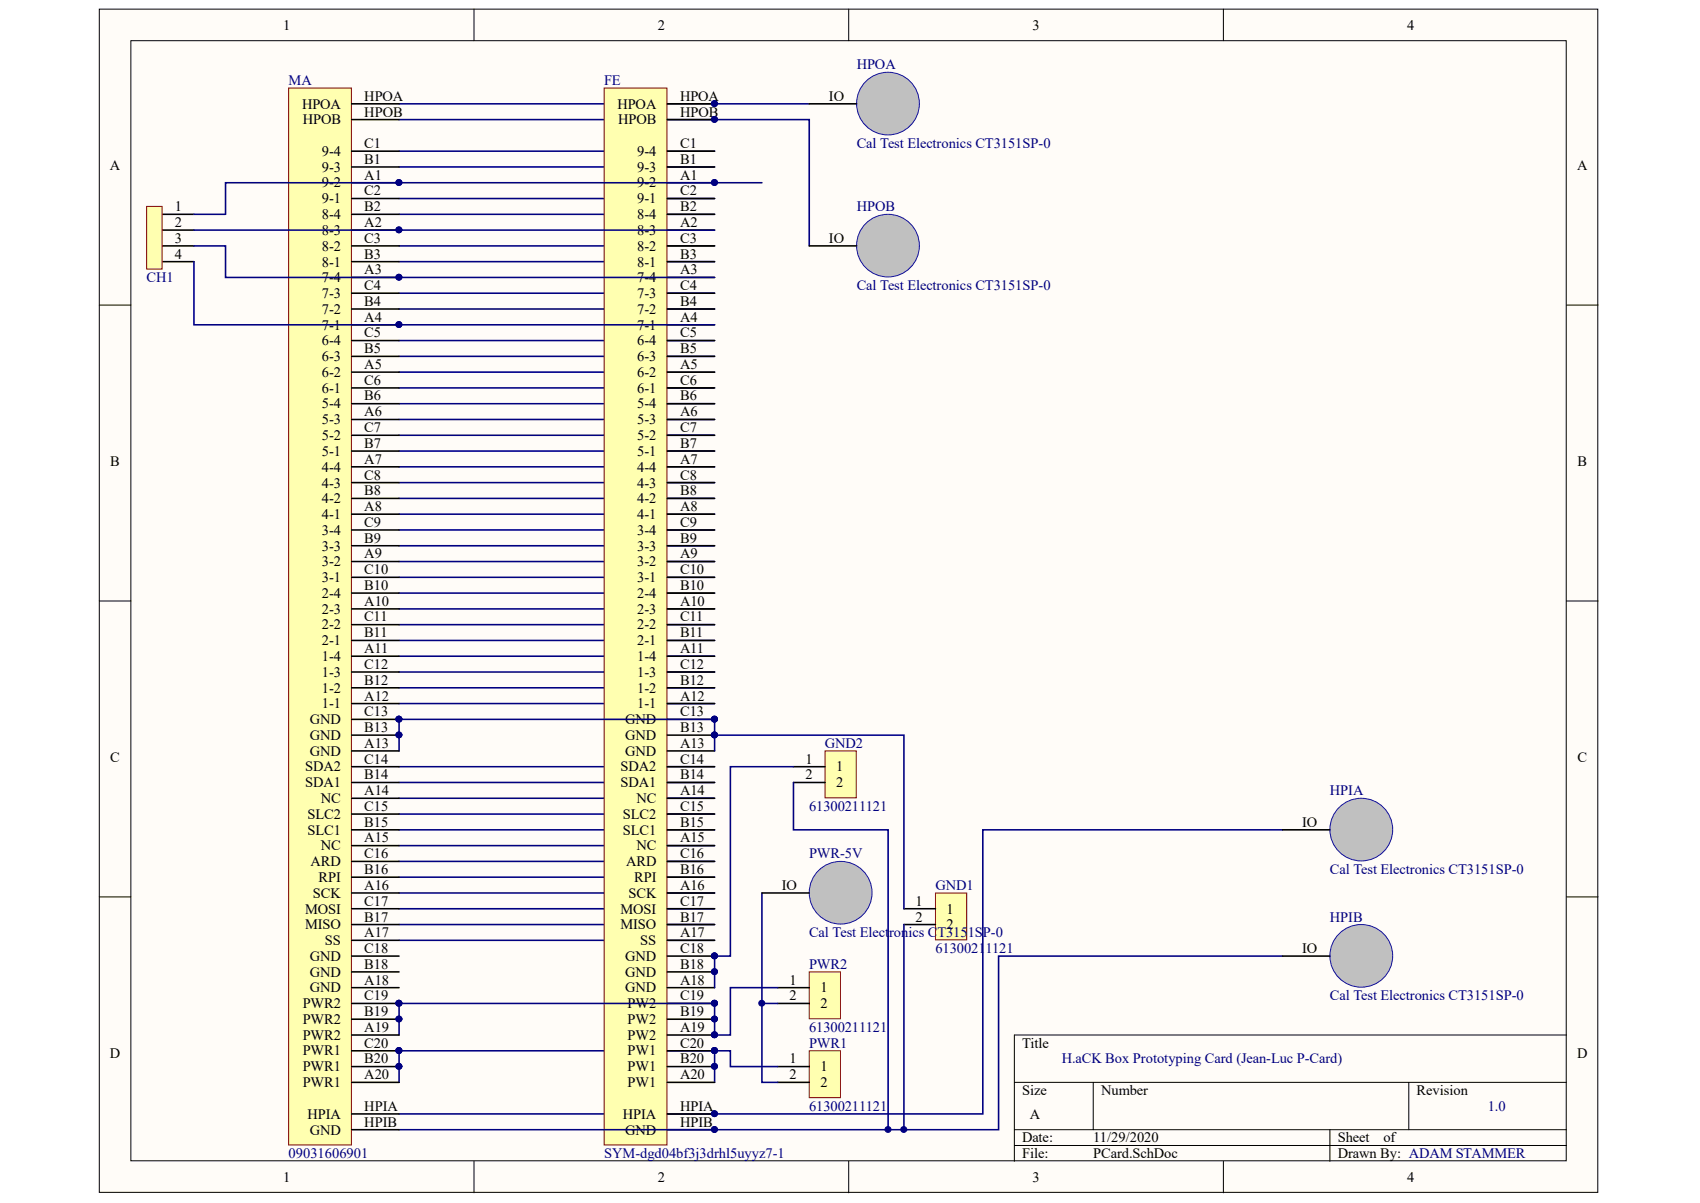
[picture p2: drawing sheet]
<svg xmlns="http://www.w3.org/2000/svg" width="420mm" height="297mm" viewBox="0 0 420 297" stroke-linecap="round" stroke-linejoin="round" font-family="sans-serif">
<g fill="#fffcf8" stroke="#000" stroke-width=".25">
<path d="M24.5 2.3h370.1v292.1h-370.1z"/>
<path d="M32.3 10h354.5v276.6h-354.5z"/>
</g>
<g fill="none" stroke="#000" stroke-width=".25">
<path d="M117.1 2.3v7.7M209.6 2.3v7.7M302.1 2.3v7.7M24.5 75.3h7.8M386.9 75.3h7.7M24.5 148.4h7.8M386.9 148.4h7.7M24.5 221.5h7.8M386.9 221.5h7.7M386.9 255.6h-136.4v31.1M250.5 267.3h136.4M250.5 278.9h136.4"/>
<path d="M270 267.3v11.6M328.4 278.9v7.8M347.9 267.3v11.6M117.1 286.7v7.8M209.6 286.7v7.8M250.5 282.8h136.4M302.1 286.7v7.8"/>
</g>
<g fill="none" stroke="#000080" stroke-width=".39">
<path d="M98.5 29.5h101.3v31.2M98.5 25.6h101.3M98.5 37.3h78M98.5 41.2h78M98.5 49h78M98.5 52.9h78M98.5 60.7h78M98.5 64.6h78M98.5 72.4h78M98.5 76.3h78M98.5 84.1h78M98.5 88h78"/>
<path d="M98.5 91.9h78M98.5 95.8h78M98.5 99.7h78M98.5 103.6h78M98.5 107.5h78M98.5 111.4h78M98.5 115.3h78M98.5 119.2h78M98.5 123.1h78M98.5 127h78M98.5 130.9h78M98.5 134.8h78"/>
<path d="M98.5 138.7h78M98.5 142.5h78M98.5 146.4h78M98.5 150.3h78M98.5 154.2h78M98.5 158.1h78M98.5 162h78M98.5 165.9h78M98.5 169.8h78M98.5 173.7h78M98.5 189.3h78M98.5 193.2h78"/>
<path d="M98.5 197.1h78M98.5 201h78M98.5 204.9h78M98.5 208.8h78M98.5 212.7h78M98.5 216.6h78M316.7 204.9h-74v70.1h-144.2M98.5 220.5h78M98.5 224.4h78M98.5 228.3h78M98.5 232.2h78M98.5 267.3v-7.8h78v7.8"/>
</g>
<g fill="#000080" stroke="#000080" stroke-width=".25">
<circle cx="98.5" cy="259.4" r=".73"/>
<circle cx="176.4" cy="259.4" r=".73"/>
</g>
<path d="M149.2 21.7h15.5v261h-15.5z" fill="#ffffb0" stroke="#800000" stroke-width=".25"/>
<g fill="none" stroke="#000" stroke-width=".39">
<path d="M164.8 29.5h11.7M164.8 25.6h11.7M164.8 37.3h11.7M164.8 49h11.7M164.8 45.1h11.7M164.8 56.8h11.7M164.8 41.2h11.7M164.8 52.9h11.7M164.8 64.6h11.7M164.8 76.3h11.7M164.8 60.7h11.7M164.8 72.4h11.7"/>
<path d="M164.8 68.5h11.7M164.8 95.8h11.7M164.8 91.9h11.7M164.8 88h11.7M164.8 99.7h11.7M164.8 84.1h11.7M164.8 80.2h11.7M164.8 111.4h11.7M164.8 107.5h11.7M164.8 119.2h11.7M164.8 103.6h11.7M164.8 115.3h11.7"/>
<path d="M164.8 138.7h11.7M164.8 134.8h11.7M164.8 130.9h11.7M164.8 127h11.7M164.8 123.1h11.7M164.8 158.1h11.7M164.8 142.5h11.7M164.8 154.2h11.7M164.8 150.3h11.7M164.8 146.4h11.7M164.8 177.6h11.7M164.8 173.7h11.7"/>
<path d="M164.8 169.8h11.7M164.8 165.9h11.7M164.8 162h11.7M164.8 197.1h11.7M164.8 193.2h11.7M164.8 189.3h11.7M164.8 185.4h11.7M164.8 181.5h11.7M164.8 216.6h11.7M164.8 212.7h11.7M164.8 208.8h11.7M164.8 204.9h11.7"/>
<path d="M164.8 201h11.7M164.8 240h11.7M164.8 236.1h11.7M164.8 232.2h11.7M164.8 228.3h11.7M164.8 224.4h11.7M164.8 220.5h11.7M164.8 259.5h11.7M164.8 255.6h11.7M164.8 251.7h11.7M164.8 247.8h11.7M164.8 243.9h11.7"/>
<path d="M164.8 278.9h11.7M164.8 275h11.7M164.8 267.3h11.7M164.8 263.4h11.7"/>
</g>
<g fill="#000080" stroke="#000080" stroke-width=".25">
<circle cx="176.4" cy="278.9" r=".73"/>
<circle cx="176.4" cy="275" r=".73"/>
<circle cx="176.4" cy="29.5" r=".73"/>
<circle cx="176.4" cy="25.6" r=".73"/>
<circle cx="176.4" cy="263.3" r=".73"/>
<circle cx="176.4" cy="259.4" r=".73"/>
<circle cx="176.4" cy="255.5" r=".73"/>
<circle cx="176.4" cy="251.6" r=".73"/>
<circle cx="176.4" cy="247.7" r=".73"/>
<circle cx="176.4" cy="239.9" r=".73"/>
<circle cx="176.4" cy="236" r=".73"/>
<circle cx="176.4" cy="181.5" r=".73"/>
<circle cx="176.4" cy="177.6" r=".73"/>
<circle cx="176.4" cy="45.1" r=".73"/>
</g>
<path d="M203.7 185.4h7.8v11.6h-7.8z" fill="#ffffb0" stroke="#800000" stroke-width=".25"/>
<path d="M195.9 189.3h7.8M195.9 193.2h7.8" fill="none" stroke="#000" stroke-width=".39"/>
<path d="M231 220.5h7.7v11.6h-7.7z" fill="#ffffb0" stroke="#800000" stroke-width=".25"/>
<path d="M223.2 224.4h7.8M223.2 228.3h7.8" fill="none" stroke="#000" stroke-width=".39"/>
<path d="M98.5 185.4v-7.8h78v7.8M176.5 181.5h46.7v42.9M195.9 189.3h-15.5v46.8h-3.9v7.8M195.9 193.2v11.7h23.4v74M223.2 228.3v50.6M316.7 236.1h-70.1v42.8h-148.1" fill="none" stroke="#000080" stroke-width=".39"/>
<g fill="#000080" stroke="#000080" stroke-width=".25">
<circle cx="98.5" cy="177.6" r=".73"/>
<circle cx="176.4" cy="177.6" r=".73"/>
<circle cx="176.4" cy="181.5" r=".73"/>
<circle cx="223.2" cy="278.9" r=".73"/>
<circle cx="176.4" cy="236" r=".73"/>
<circle cx="219.3" cy="278.9" r=".73"/>
</g>
<path d="M199.8 240h7.8v11.5h-7.8z" fill="#ffffb0" stroke="#800000" stroke-width=".25"/>
<path d="M192 243.9h7.8M192 247.8h7.8" fill="none" stroke="#000" stroke-width=".39"/>
<path d="M199.8 259.5h7.8v11.5h-7.8z" fill="#ffffb0" stroke="#800000" stroke-width=".25"/>
<path d="M192 263.4h7.8M192 267.3h7.8" fill="none" stroke="#000" stroke-width=".39"/>
<path d="M188.2 220.5v46.8h3.8M176.5 259.5h3.9v3.9h11.6M188.2 247.8h3.8M192 243.9h-11.6v11.7h-3.9v-7.8h-78v7.8" fill="none" stroke="#000080" stroke-width=".39"/>
<g fill="#000080" stroke="#000080" stroke-width=".25">
<circle cx="188.1" cy="247.7" r=".73"/>
<circle cx="176.4" cy="255.5" r=".73"/>
<circle cx="176.4" cy="247.7" r=".73"/>
<circle cx="98.5" cy="247.7" r=".73"/>
<circle cx="176.4" cy="259.4" r=".73"/>
</g>
<path d="M71.3 21.7h15.5v261h-15.5z" fill="#ffffb0" stroke="#800000" stroke-width=".25"/>
<g fill="none" stroke="#000" stroke-width=".39">
<path d="M86.9 37.3h11.6M86.9 25.6h11.6M86.9 29.5h11.6M86.9 56.8h11.6M86.9 52.9h11.6M86.9 49h11.6M86.9 45.1h11.6M86.9 41.2h11.6M86.9 76.3h11.6M86.9 72.4h11.6M86.9 68.5h11.6M86.9 64.6h11.6"/>
<path d="M86.9 60.7h11.6M86.9 99.7h11.6M86.9 95.8h11.6M86.9 91.9h11.6M86.9 88h11.6M86.9 84.1h11.6M86.9 80.2h11.6M86.9 119.2h11.6M86.9 115.3h11.6M86.9 111.4h11.6M86.9 107.5h11.6M86.9 103.6h11.6"/>
<path d="M86.9 138.7h11.6M86.9 134.8h11.6M86.9 130.9h11.6M86.9 127h11.6M86.9 123.1h11.6M86.9 158.1h11.6M86.9 154.2h11.6M86.9 150.3h11.6M86.9 146.4h11.6M86.9 142.5h11.6M86.9 177.6h11.6M86.9 173.7h11.6"/>
<path d="M86.9 169.8h11.6M86.9 165.9h11.6M86.9 162h11.6M86.9 197.1h11.6M86.9 193.2h11.6M86.9 189.3h11.6M86.9 185.4h11.6M86.9 181.5h11.6M86.9 216.6h11.6M86.9 212.7h11.6M86.9 208.8h11.6M86.9 204.9h11.6"/>
<path d="M86.9 201h11.6M86.9 240h11.6M86.9 236.1h11.6M86.9 232.2h11.6M86.9 228.3h11.6M86.9 224.4h11.6M86.9 220.5h11.6M86.9 259.5h11.6M86.9 255.6h11.6M86.9 251.7h11.6M86.9 247.8h11.6M86.9 243.9h11.6"/>
<path d="M86.9 275h11.6M86.9 278.9h11.6M86.9 267.3h11.6M86.9 263.4h11.6"/>
</g>
<g fill="#000080" stroke="#000080" stroke-width=".25">
<circle cx="98.5" cy="263.3" r=".73"/>
<circle cx="98.5" cy="259.4" r=".73"/>
<circle cx="98.5" cy="251.6" r=".73"/>
<circle cx="98.5" cy="247.7" r=".73"/>
<circle cx="98.5" cy="181.5" r=".73"/>
<circle cx="98.5" cy="177.6" r=".73"/>
<circle cx="98.5" cy="80.1" r=".73"/>
<circle cx="98.5" cy="68.4" r=".73"/>
<circle cx="98.5" cy="56.7" r=".73"/>
<circle cx="98.5" cy="45.1" r=".73"/>
</g>
<circle cx="219.3" cy="25.6" r="7.7" fill="#c0c0c0" stroke="#00f" stroke-width=".25"/>
<path d="M199.8 25.6h11.7" fill="none" stroke="#000" stroke-width=".39"/>
<circle cx="219.3" cy="60.7" r="7.7" fill="#c0c0c0" stroke="#00f" stroke-width=".25"/>
<path d="M199.8 60.7h11.7" fill="none" stroke="#000" stroke-width=".39"/>
<circle cx="207.6" cy="220.4" r="7.7" fill="#c0c0c0" stroke="#00f" stroke-width=".25"/>
<path d="M188.2 220.5h11.6" fill="none" stroke="#000" stroke-width=".39"/>
<circle cx="336.2" cy="204.9" r="7.7" fill="#c0c0c0" stroke="#00f" stroke-width=".25"/>
<path d="M316.7 204.9h11.7" fill="none" stroke="#000" stroke-width=".39"/>
<circle cx="336.2" cy="236" r="7.7" fill="#c0c0c0" stroke="#00f" stroke-width=".25"/>
<path d="M40.1 52.9h7.8M40.1 56.8h7.8M40.1 60.7h7.8M40.1 64.6h7.8M316.7 236.1h11.7" fill="none" stroke="#000" stroke-width=".39"/>
<path d="M36.2 51h3.8v15.4h-3.8z" fill="#ffffb0" stroke="#800000" stroke-width=".25"/>
<path d="M47.9 56.8h128.6M188.2 45.1h-132.5v7.8h-7.8M47.9 60.7h7.8v7.8h120.8M47.9 64.6v15.6h128.6" fill="none" stroke="#000080" stroke-width=".39"/>
<g font-size="3.6">
<text x="69.9" y="7.4">1</text>
<text x="162.4" y="7.4">2</text>
<text x="254.9" y="7.4">3</text>
<text x="347.5" y="7.4">4</text>
<text x="74.6" y="26.8">HPOA</text>
<text x="90" y="24.9">HPOA</text>
<text x="90" y="28.8">HPOB</text>
<text x="152.5" y="26.8">HPOA</text>
<text x="167.9" y="28.8">HPOB</text>
<text x="167.9" y="24.9">HPOA</text>
<text x="204.7" y="24.9">IO</text>
<text x="74.7" y="30.7">HPOB</text>
<text x="152.6" y="30.7">HPOB</text>
<text x="27.1" y="42">A</text>
<text x="79.5" y="38.5">9-4</text>
<text x="90" y="40.4">B1</text>
<text x="90" y="36.6">C1</text>
<text x="157.4" y="38.5">9-4</text>
<text x="167.9" y="40.4">B1</text>
<text x="167.9" y="36.6">C1</text>
<text x="389.5" y="42">A</text>
<text x="79.5" y="46.3">9-2</text>
<text x="79.5" y="42.4">9-3</text>
<text x="90" y="44.3">A1</text>
<text x="157.4" y="46.3">9-2</text>
<text x="157.4" y="42.4">9-3</text>
<text x="167.9" y="44.3">A1</text>
<text x="43.2" y="52.1">1</text>
<text x="79.5" y="50.2">9-1</text>
<text x="90" y="52.1">B2</text>
<text x="90" y="48.2">C2</text>
<text x="157.4" y="50.2">9-1</text>
<text x="167.9" y="48.2">C2</text>
<text x="167.9" y="52.1">B2</text>
<text x="43.2" y="56.1">2</text>
<text x="43.2" y="60">3</text>
<text x="79.5" y="58">8-3</text>
<text x="79.5" y="54.1">8-4</text>
<text x="90" y="60">C3</text>
<text x="90" y="56.1">A2</text>
<text x="157.4" y="58">8-3</text>
<text x="157.4" y="54.1">8-4</text>
<text x="167.9" y="60">C3</text>
<text x="167.9" y="56.1">A2</text>
<text x="204.7" y="60">IO</text>
<text x="43.2" y="63.9">4</text>
<text x="79.5" y="65.8">8-1</text>
<text x="79.5" y="61.9">8-2</text>
<text x="90" y="63.9">B3</text>
<text x="157.4" y="65.8">8-1</text>
<text x="157.4" y="61.9">8-2</text>
<text x="167.9" y="63.9">B3</text>
<text x="79.5" y="69.7">7-4</text>
<text x="90" y="71.7">C4</text>
<text x="90" y="67.8">A3</text>
<text x="157.4" y="69.7">7-4</text>
<text x="167.9" y="71.7">C4</text>
<text x="167.9" y="67.8">A3</text>
<text x="79.5" y="77.5">7-2</text>
<text x="79.5" y="73.6">7-3</text>
<text x="90" y="75.5">B4</text>
<text x="157.4" y="77.5">7-2</text>
<text x="157.4" y="73.6">7-3</text>
<text x="167.9" y="75.5">B4</text>
<text x="79.5" y="81.4">7-1</text>
<text x="90" y="83.3">C5</text>
<text x="90" y="79.4">A4</text>
<text x="157.4" y="81.4">7-1</text>
<text x="167.9" y="83.3">C5</text>
<text x="167.9" y="79.4">A4</text>
<text x="79.5" y="89.2">6-3</text>
<text x="79.5" y="85.3">6-4</text>
<text x="90" y="87.2">B5</text>
<text x="157.4" y="89.2">6-3</text>
<text x="157.4" y="85.3">6-4</text>
<text x="167.9" y="87.2">B5</text>
<text x="79.5" y="93.1">6-2</text>
<text x="90" y="95">C6</text>
<text x="90" y="91.1">A5</text>
<text x="157.4" y="93.1">6-2</text>
<text x="167.9" y="95">C6</text>
<text x="167.9" y="91.1">A5</text>
<text x="79.5" y="100.8">5-4</text>
<text x="79.5" y="96.9">6-1</text>
<text x="90" y="98.9">B6</text>
<text x="157.4" y="96.9">6-1</text>
<text x="157.4" y="100.8">5-4</text>
<text x="167.9" y="98.9">B6</text>
<text x="79.5" y="104.7">5-3</text>
<text x="90" y="106.7">C7</text>
<text x="90" y="102.8">A6</text>
<text x="157.4" y="104.7">5-3</text>
<text x="167.9" y="106.7">C7</text>
<text x="167.9" y="102.8">A6</text>
<text x="79.5" y="112.6">5-1</text>
<text x="79.5" y="108.7">5-2</text>
<text x="90" y="110.6">B7</text>
<text x="157.4" y="112.6">5-1</text>
<text x="157.4" y="108.7">5-2</text>
<text x="167.9" y="110.6">B7</text>
<text x="27.2" y="115">B</text>
<text x="79.5" y="116.5">4-4</text>
<text x="90" y="118.4">C8</text>
<text x="90" y="114.5">A7</text>
<text x="157.4" y="116.5">4-4</text>
<text x="167.9" y="118.4">C8</text>
<text x="167.9" y="114.5">A7</text>
<text x="389.6" y="115">B</text>
<text x="79.5" y="124.3">4-2</text>
<text x="79.5" y="120.4">4-3</text>
<text x="90" y="122.3">B8</text>
<text x="157.4" y="124.3">4-2</text>
<text x="157.4" y="120.4">4-3</text>
<text x="167.9" y="122.3">B8</text>
<text x="79.5" y="128.2">4-1</text>
<text x="90" y="130.1">C9</text>
<text x="90" y="126.2">A8</text>
<text x="157.4" y="128.2">4-1</text>
<text x="167.9" y="130.1">C9</text>
<text x="167.9" y="126.2">A8</text>
<text x="79.5" y="135.9">3-3</text>
<text x="79.5" y="132">3-4</text>
<text x="90" y="137.9">A9</text>
<text x="90" y="134">B9</text>
<text x="157.4" y="135.9">3-3</text>
<text x="157.4" y="132">3-4</text>
<text x="167.9" y="137.9">A9</text>
<text x="167.9" y="134">B9</text>
<text x="79.5" y="143.7">3-1</text>
<text x="79.5" y="139.8">3-2</text>
<text x="90" y="141.8">C10</text>
<text x="157.4" y="143.7">3-1</text>
<text x="157.4" y="139.8">3-2</text>
<text x="167.9" y="141.8">C10</text>
<text x="79.5" y="147.6">2-4</text>
<text x="90" y="149.6">A10</text>
<text x="90" y="145.7">B10</text>
<text x="157.4" y="147.6">2-4</text>
<text x="167.9" y="149.6">A10</text>
<text x="167.9" y="145.7">B10</text>
<text x="79.5" y="155.4">2-2</text>
<text x="79.5" y="151.5">2-3</text>
<text x="90" y="153.4">C11</text>
<text x="157.4" y="155.4">2-2</text>
<text x="157.4" y="151.5">2-3</text>
<text x="167.9" y="153.4">C11</text>
<text x="79.5" y="159.3">2-1</text>
<text x="90" y="161.3">A11</text>
<text x="90" y="157.3">B11</text>
<text x="157.4" y="159.3">2-1</text>
<text x="167.9" y="157.3">B11</text>
<text x="167.9" y="161.3">A11</text>
<text x="79.5" y="167.1">1-3</text>
<text x="79.5" y="163.3">1-4</text>
<text x="90" y="165.2">C12</text>
<text x="157.4" y="167.1">1-3</text>
<text x="157.4" y="163.3">1-4</text>
<text x="167.9" y="165.2">C12</text>
<text x="79.5" y="171">1-2</text>
<text x="90" y="173">A12</text>
<text x="90" y="169.1">B12</text>
<text x="157.4" y="171">1-2</text>
<text x="167.9" y="173">A12</text>
<text x="167.9" y="169.1">B12</text>
<text x="76.5" y="178.8">GND</text>
<text x="79.5" y="174.9">1-1</text>
<text x="90" y="176.9">C13</text>
<text x="154.4" y="178.8">GND</text>
<text x="157.4" y="174.9">1-1</text>
<text x="167.9" y="176.9">C13</text>
<text x="76.5" y="182.7">GND</text>
<text x="90" y="184.7">A13</text>
<text x="90" y="180.8">B13</text>
<text x="154.4" y="182.7">GND</text>
<text x="167.9" y="184.7">A13</text>
<text x="167.9" y="180.8">B13</text>
<text x="27.2" y="188">C</text>
<text x="75.3" y="190.5">SDA2</text>
<text x="76.5" y="186.6">GND</text>
<text x="90" y="188.5">C14</text>
<text x="153.2" y="190.5">SDA2</text>
<text x="154.4" y="186.6">GND</text>
<text x="167.9" y="188.5">C14</text>
<text x="198.9" y="188.5">1</text>
<text x="206.5" y="190.5">1</text>
<text x="389.6" y="188">C</text>
<text x="75.3" y="194.4">SDA1</text>
<text x="90" y="196.3">A14</text>
<text x="90" y="192.4">B14</text>
<text x="153.2" y="194.4">SDA1</text>
<text x="167.9" y="196.3">A14</text>
<text x="167.9" y="192.4">B14</text>
<text x="198.9" y="192.4">2</text>
<text x="206.5" y="194.4">2</text>
<text x="75.9" y="202.2">SLC2</text>
<text x="79.2" y="198.3">NC</text>
<text x="90" y="200.2">C15</text>
<text x="153.8" y="202.2">SLC2</text>
<text x="157.2" y="198.3">NC</text>
<text x="167.9" y="200.2">C15</text>
<text x="75.9" y="206.1">SLC1</text>
<text x="79.2" y="209.9">NC</text>
<text x="90" y="208">A15</text>
<text x="90" y="204.1">B15</text>
<text x="153.8" y="206.1">SLC1</text>
<text x="157.2" y="209.9">NC</text>
<text x="167.9" y="208">A15</text>
<text x="167.9" y="204.1">B15</text>
<text x="321.6" y="204.1">IO</text>
<text x="76.7" y="213.9">ARD</text>
<text x="90" y="215.9">B16</text>
<text x="90" y="211.9">C16</text>
<text x="154.7" y="213.9">ARD</text>
<text x="167.9" y="215.9">B16</text>
<text x="167.9" y="211.9">C16</text>
<text x="77.3" y="221.7">SCK</text>
<text x="78.6" y="217.8">RPI</text>
<text x="90" y="219.8">A16</text>
<text x="155.2" y="221.7">SCK</text>
<text x="156.6" y="217.8">RPI</text>
<text x="167.9" y="219.8">A16</text>
<text x="193" y="219.8">IO</text>
<text x="75.3" y="225.6">MOSI</text>
<text x="90" y="227.5">B17</text>
<text x="90" y="223.6">C17</text>
<text x="153.2" y="225.6">MOSI</text>
<text x="167.9" y="227.5">B17</text>
<text x="167.9" y="223.6">C17</text>
<text x="226.1" y="223.6">1</text>
<text x="226.1" y="227.5">2</text>
<text x="233.7" y="225.6">1</text>
<text x="75.3" y="229.5">MISO</text>
<text x="80.2" y="233.4">SS</text>
<text x="90" y="231.4">A17</text>
<text x="153.2" y="229.5">MISO</text>
<text x="158.1" y="233.4">SS</text>
<text x="167.9" y="231.4">A17</text>
<text x="233.7" y="229.5">2</text>
<text x="76.5" y="237.3">GND</text>
<text x="90" y="239.2">B18</text>
<text x="90" y="235.3">C18</text>
<text x="154.4" y="237.3">GND</text>
<text x="167.9" y="239.2">B18</text>
<text x="167.9" y="235.3">C18</text>
<text x="321.6" y="235.3">IO</text>
<text x="76.5" y="245">GND</text>
<text x="76.5" y="241.2">GND</text>
<text x="90" y="243.1">A18</text>
<text x="154.4" y="245">GND</text>
<text x="154.4" y="241.2">GND</text>
<text x="167.9" y="243.1">A18</text>
<text x="195" y="243.1">1</text>
<text x="202.6" y="245">1</text>
<text x="74.7" y="248.9">PWR2</text>
<text x="90" y="250.9">B19</text>
<text x="90" y="247">C19</text>
<text x="155" y="248.9">PW2</text>
<text x="167.9" y="250.9">B19</text>
<text x="167.9" y="247">C19</text>
<text x="195" y="247">2</text>
<text x="202.6" y="248.9">2</text>
<text x="74.7" y="256.7">PWR2</text>
<text x="74.7" y="252.8">PWR2</text>
<text x="90" y="254.8">A19</text>
<text x="155" y="256.7">PW2</text>
<text x="155" y="252.8">PW2</text>
<text x="167.9" y="254.8">A19</text>
<text x="27.1" y="261.1">D</text>
<text x="74.7" y="260.6">PWR1</text>
<text x="90" y="262.6">B20</text>
<text x="90" y="258.7">C20</text>
<text x="155" y="260.6">PW1</text>
<text x="167.9" y="262.6">B20</text>
<text x="167.9" y="258.7">C20</text>
<text x="195" y="262.6">1</text>
<text x="252.4" y="258.7">Title</text>
<text x="389.5" y="261.1">D</text>
<text x="74.7" y="268.5">PWR1</text>
<text x="74.7" y="264.5">PWR1</text>
<text x="90" y="266.4">A20</text>
<text x="155" y="268.5">PW1</text>
<text x="155" y="264.5">PW1</text>
<text x="167.9" y="266.4">A20</text>
<text x="195" y="266.4">2</text>
<text x="202.6" y="264.5">1</text>
<text x="202.6" y="268.5">2</text>
<text x="90" y="274.3">HPIA</text>
<text x="167.9" y="274.3">HPIA</text>
<text x="252.4" y="270.4">Size</text>
<text x="271.9" y="270.4">Number</text>
<text x="349.8" y="270.4">Revision</text>
<text x="75.9" y="276.3">HPIA</text>
<text x="76.5" y="280.2">GND</text>
<text x="90" y="278.2">HPIB</text>
<text x="153.8" y="276.3">HPIA</text>
<text x="154.4" y="280.2">GND</text>
<text x="167.9" y="278.2">HPIB</text>
<text x="254.3" y="276.3">A</text>
<text x="252.4" y="282.1">Date:</text>
<text x="252.4" y="286">File:</text>
<text x="270" y="282.1">11/29/2020</text>
<text x="270" y="286">PCard.SchDoc</text>
<text x="330.4" y="282.1">Sheet</text>
<text x="330.4" y="286">Drawn By: ADAM STAMMER</text>
<text x="341.6" y="282.1">of</text>
<text x="69.9" y="291.8">1</text>
<text x="162.4" y="291.8">2</text>
<text x="254.9" y="291.8">3</text>
<text x="347.5" y="291.8">4</text>
</g>
<g font-size="3.6" fill="#000080">
<text x="211.6" y="17.1">HPOA</text>
<text x="71.3" y="21">MA</text>
<text x="149.2" y="21">FE</text>
<text x="211.6" y="36.6">Cal Test Electronics CT3151SP-0</text>
<text x="211.6" y="52.1">HPOB</text>
<text x="36.2" y="69.7">CH1</text>
<text x="211.6" y="71.7">Cal Test Electronics CT3151SP-0</text>
<text x="203.7" y="184.7">GND2</text>
<text x="328.4" y="196.3">HPIA</text>
<text x="199.8" y="200.2">61300211121</text>
<text x="199.8" y="211.9">PWR-5V</text>
<text x="328.4" y="215.9">Cal Test Electronics CT3151SP-0</text>
<text x="231" y="219.8">GND1</text>
<text x="328.4" y="227.5">HPIB</text>
<text x="199.8" y="231.4">Cal Test Electronics CT3151SP-0</text>
<text x="199.8" y="239.2">PWR2</text>
<text x="231" y="235.3">6130021</text>
<text x="243.4" y="235.3">1121</text>
<text x="328.4" y="247">Cal Test Electronics CT3151SP-0</text>
<text x="199.8" y="254.8">61300211121</text>
<text x="199.8" y="258.7">PWR1</text>
<text x="262.2" y="262.6">H.aCK Box Prototyping Card (Jean-Luc P-Card)</text>
<text x="199.8" y="274.3">61300211121</text>
<text x="367.4" y="274.3">1.0</text>
<text x="71.3" y="286">09031606901</text>
<text x="149.2" y="286">SYM-dgd04bf3j3drhl5uyyz7-1</text>
</g>
</svg>
